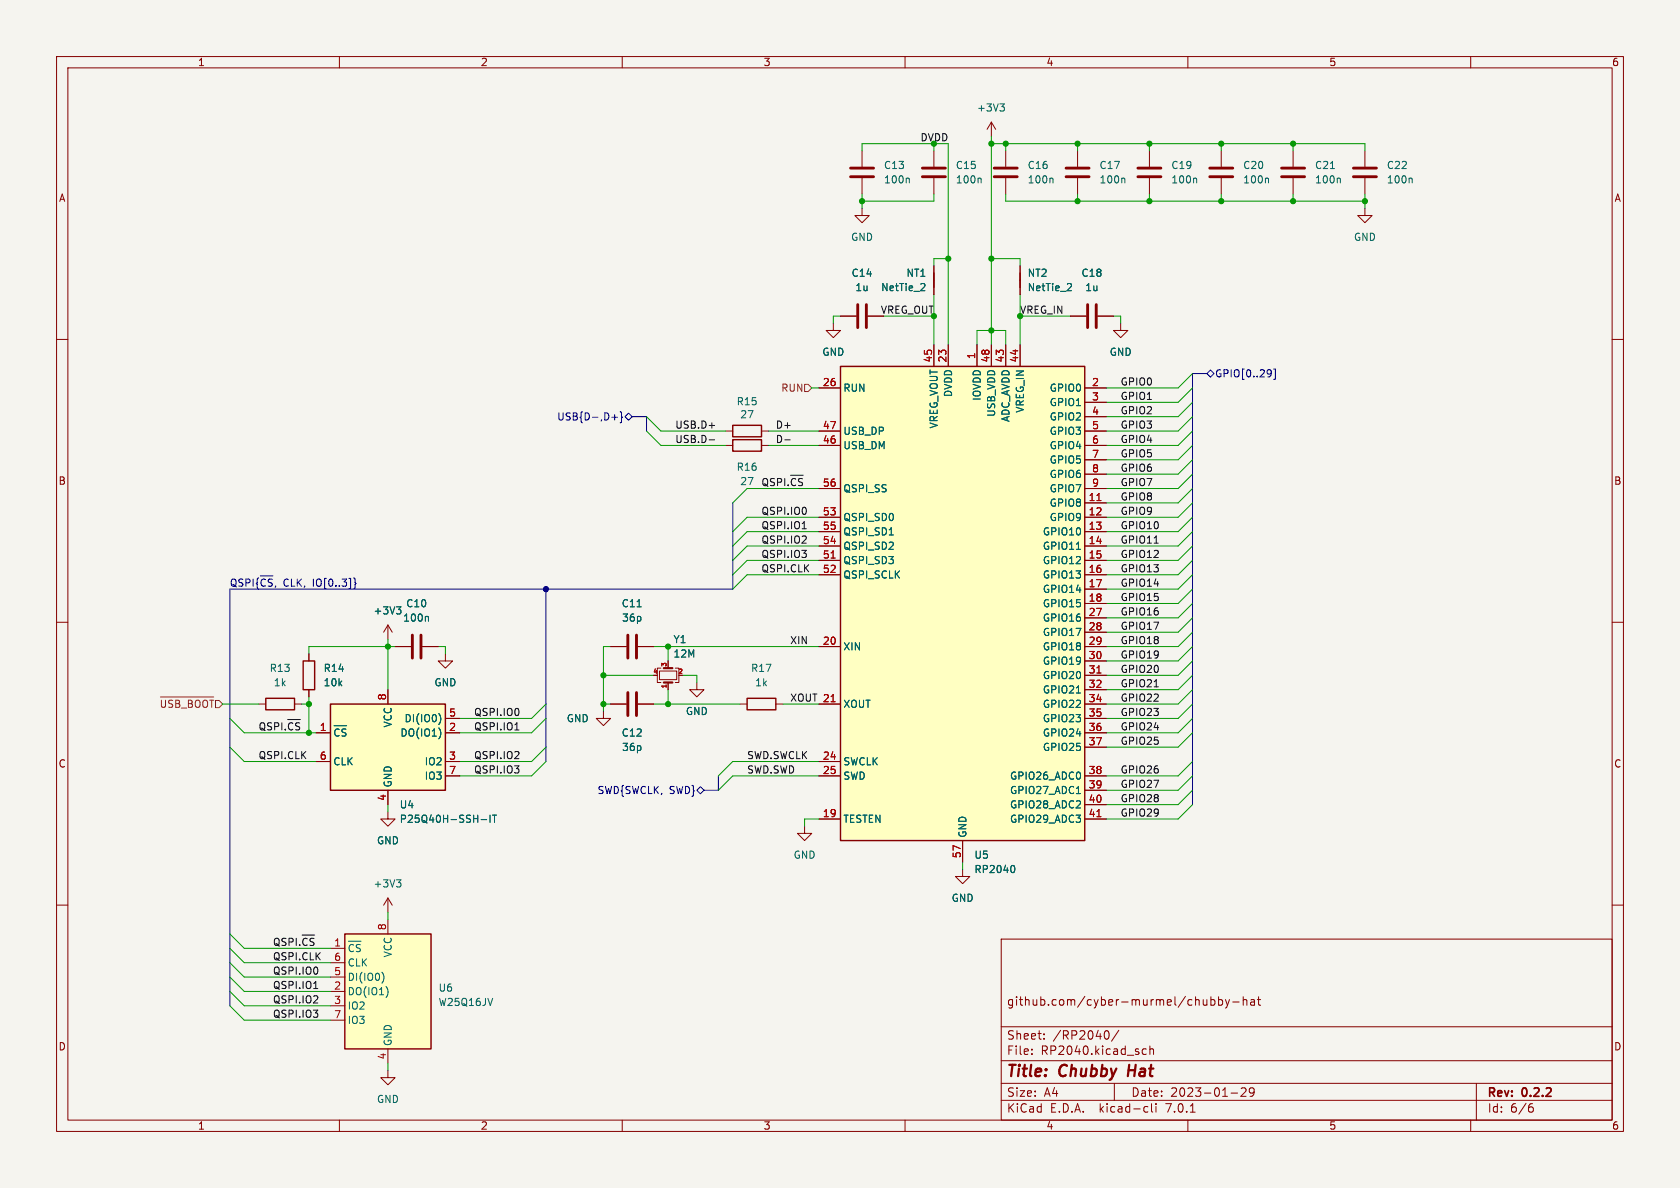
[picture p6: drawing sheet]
<svg xmlns="http://www.w3.org/2000/svg" width="297mm" height="210mm" viewBox="0 0 297 210" stroke-linecap="round" stroke-linejoin="round" font-family="sans-serif">
<path d="M0 0h297v210h-297z" fill="#f5f4ef" stroke="#f5f4ef" stroke-width=".18"/>
<g fill="none" stroke="#840000" stroke-width=".18">
<path d="M10 10h277v190h-277zM12 12h273v186h-273zM60 10v2M110 10v2M160 10v2M210 10v2M260 10v2M152.4 36.8v1.3h1.3l-1.3 1.3-1.3-1.3h1.3M152.4 26.7v2.8M152.4 31.5v2.8M165.1 26.7v2.8M165.1 31.5v2.8"/>
<path d="M175.3 21.6v2.5M175.3 21.6l-.8 1.3M175.3 21.6l.7 1.3M177.8 26.7v2.8M177.8 31.5v2.8M190.5 26.7v2.8M190.5 31.5v2.8M203.2 26.7v2.8M203.2 31.5v2.8M215.9 26.7v2.8M215.9 31.5v2.8M228.6 26.7v2.8"/>
<path d="M228.6 31.5v2.8M241.3 36.8v1.3h1.3l-1.3 1.3-1.3-1.3h1.3M241.3 26.7v2.8M241.3 31.5v2.8M10 60h2M147.3 57.2v1.2h1.3l-1.3 1.3-1.3-1.3h1.3M148.6 55.9h2.8M153.4 55.9h2.8M165.1 47v5.1M180.3 47v5.1M189.2 55.9h2.8M194.1 55.9h2.7"/>
<path d="M198.1 57.2v1.2h1.3l-1.3 1.3-1.3-1.3h1.3M285 60h2M128.3 78.7h1.2M128.3 76.2h1.2M134.6 78.7h1.3M134.6 76.2h1.3M144.8 68.6h3.8M144.8 78.7h3.8M144.8 76.2h3.8M165.1 61v3.8M167.6 61v3.8M172.7 61v3.8"/>
<path d="M175.3 61v3.8M177.8 61v3.8M180.3 61v3.8M191.8 68.6h3.8M191.8 71.1h3.8M191.8 73.7h3.8M191.8 78.7h3.8M191.8 76.2h3.8M144.8 91.4h3.8M144.8 94h3.8M144.8 96.5h3.8M144.8 99.1h3.8"/>
<path d="M144.8 86.4h3.8M191.8 88.9h3.8M191.8 91.4h3.8M191.8 94h3.8M191.8 96.5h3.8M191.8 99.1h3.8M191.8 86.4h3.8M191.8 81.3h3.8M191.8 83.8h3.8M10 110h2M54.6 115.6v1.2M68.6 110.5l-.8 1.3"/>
<path d="M68.6 110.5v2.5M68.6 110.5l.7 1.3M69.8 114.3h2.8M74.7 114.3h2.8M78.7 115.6v1.2h1.3l-1.3 1.3-1.2-1.3h1.2M107.9 114.3h2.8M112.8 114.3h2.8M116.6 118.6h3v1.5h-3zM116.8 118.1h-.6v2.6h.6M118.1 116.8v1.3M119.4 118.1h.6v2.6h-.6M144.8 101.6h3.8"/>
<path d="M144.8 114.3h3.8M191.8 101.6h3.8M191.8 104.1h3.8M191.8 106.7h3.8M191.8 114.3h3.8M191.8 109.2h3.8M191.8 111.8h3.8M191.8 116.8h3.8M191.8 119.4h3.8M285 110h2M45.7 124.5h1.3M52.1 124.5h1.2"/>
<path d="M54.6 121.9v1.3M55.9 134.6h2.5M55.9 129.5h2.5M68.6 121.9v2.6M68.6 139.7v2.5M78.7 134.6h2.6M78.7 137.2h2.6M78.7 127h2.6M78.7 129.5h2.6M106.7 125.7v1.3h1.2l-1.2 1.3-1.3-1.3h1.3M107.9 124.5h2.8M112.8 124.5h2.8"/>
<path d="M118.1 120.7v1.2M123.2 120.7v1.2h1.3l-1.3 1.3-1.3-1.3h1.3M130.8 124.5h1.3M137.2 124.5h1.2M144.8 124.5h3.8M144.8 134.6h3.8M144.8 137.2h3.8M191.8 124.5h3.8M191.8 137.2h3.8M191.8 121.9h3.8M191.8 127h3.8M191.8 129.5h3.8"/>
<path d="M191.8 132.1h3.8M191.8 139.7h3.8M10 160h2M68.6 143.5v1.3h1.2l-1.2 1.3-1.3-1.3h1.3M68.6 158.8v2.5M68.6 158.8l-.8 1.2M68.6 158.8l.7 1.2M142.2 146.1v1.2h1.3l-1.3 1.3-1.2-1.3h1.2M144.8 144.8h3.8M170.2 153.7v1.2h1.2l-1.2 1.3-1.3-1.3h1.3M170.2 148.6v3.8M191.8 144.8h3.8"/>
<path d="M191.8 142.2h3.8M285 160h2M58.4 167.6h2.6M58.4 175.3h2.6M58.4 177.8h2.6M58.4 172.7h2.6M58.4 170.2h2.6M68.6 162.6v2.5M177 166h108v32h-108zM213.4 176.7v1M213.4 177.6l-.3 .1M214.1 176.2v1.5"/>
<path d="M214.1 176.8l.4-.1 .3 .3v.4l-.2 .2h-.5M215.4 176.8l.5-.1 .2 .3v.4l-.1 .2h-.6M215.4 176.2v1.5M216.6 176.7l.4 1M217 177.7l-.1 .4-.3 .1M217.4 176.7l-.4 1M217.9 177.1h1.2M219.8 176.8l.2-.1 .4 .1v.9M219.8 176.2v1.5M221.1 176.8h.6l.1 .9M221.8 177.1h-.5a.29 .29 0 0 0-.2 .3 .29 .29 0 0 0 .2 .3l.5-.1M222.3 176.7h.6"/>
<path d="M222.5 176.2v1.3l.4 .2M58.4 180.3h2.6M60 198v2M68.6 189.2v1.3h1.2l-1.2 1.3-1.3-1.3h1.3M68.6 185.4v2.6M110 198v2M160 198v2M177 194.5h108M177 191.5h108M177 187.5h108M177 181.5h108M182.4 186.3v.1"/>
<path d="M182.4 185.5v.1M184.6 183.6v.1M184.6 182.8v.1M195.6 182.2a.81 .81 0 0 1 .6 .6 .81 .81 0 0 1-.3 .8l-.3 .1M197 191.5v3M197.8 182.1l-1.3 2M202 186.3l.2 .1 .4-.1M202.5 195.6l.4 .1M202.6 185.5l-.4-.1-.2 .1M202.9 196.5l-.4 .1M203.3 185.5l.2-.1 .4 .1v.9M203.3 184.9v1.5"/>
<path d="M203.6 195.1v1.3l.2 .2M204.4 195.1v.1M204.4 195.6v1M210 198v2M210.4 196.6h.9M217.6 193.2h1.2M219.4 192.4l.6-.1 .2 .1 .1 .3-.9 1.1h.9M221.7 192.9l-.3 .3h-.4l-.1-.3 .1-.5 .4-.1 .2 .1a.99 .99 0 0 1-.3 1.4h-.3M260 198v2M261 191.5v6.5M270.5 195.7h.4l.2 .3-.1 .5-.5 .1M270.9 195.1l-.4 .1"/>
</g>
<g fill="none" stroke="#006464" stroke-width=".18">
<path d="M176.8 18.4h.8l-.5 .5M177.3 18.9l.3 .2v.3l-.3 .2M160.6 31.5l.2 .2v.6M173.3 31.5l.2 .2v.6M186 31.5l.2 .2v.6M198.7 31.5l.2 .2v.6M211.4 31.5l.2 .2v.6M224.1 31.5l.2 .2v.6M236.8 31.5l.2 .2v.6M249.5 31.5l.2 .2v.6M163.4 50.2l.1 .2v.3l-.8 .7h.8M189.3 50.2l.1 .2v.3l-.8 .7h.8"/>
<path d="M190.3 97.1h.7M70.1 107.3h.8l-.4 .5M70.6 107.8l.3 .2v.3M70.8 108.4l-.2 .1M75.6 109l.1 .1v.7M59.1 128.3h2.2M60 129l-.4-.1-.4 .3M61.2 128.9h-.5l-.3 .2M77.6 126.2a1.49 1.49 0 0 1 0 1.8M77.8 129l.1 .5-.1 .7M190.3 122.5h.7M70.1 155.5h.8l-.4 .5"/>
<path d="M70.6 156l.3 .3v.3l-.3 .2M85.1 144.9h.9M86.6 144.1v1.3M87.1 144.1h.7M87.4 144.1v1.3M179.1 153a.79 .79 0 0 1 0 1.3M190.3 140.3h.7M61.6 166.4h2.2M62.5 167.1l-.4-.1-.3 .3M63.7 167h-.5l-.2 .2M67.8 172.2l.1 .5-.1 .7"/>
</g>
<g fill="none" stroke="#840000" stroke-width=".51">
<path d="M150.4 31.2h4M150.4 29.7h4M163.1 31.2h4M163.1 29.7h4M175.8 31.2h4M175.8 29.7h4M188.5 31.2h4M188.5 29.7h4M201.2 31.2h4M201.2 29.7h4M213.9 31.2h4M213.9 29.7h4"/>
<path d="M226.6 31.2h4M226.6 29.7h4M239.3 31.2h4M239.3 29.7h4M151.6 53.8v4.1M153.2 53.8v4.1M192.3 53.8v4.1M193.8 53.8v4.1M72.9 112.3v4M74.4 112.3v4M111 112.3v4M112.5 112.3v4"/>
<path d="M111 122.4v4.1M112.5 122.4v4.1"/>
</g>
<g fill="#ffffc2" stroke="#ffffc2" stroke-width=".18">
<path d="M148.6 64.8h43.2v83.8h-43.2z"/>
<path d="M61 165.1h15.2v20.3h-15.2z"/>
<path d="M58.4 124.5h20.3v15.2h-20.3z"/>
</g>
<path d="M165.1 48.3v2.5M180.3 48.3v2.5M129.5 77.7h5.1v2.1h-5.1zM129.5 75.2h5.1v2h-5.1zM148.6 64.8h43.2v83.8h-43.2zM53.6 116.8h2v5.1h-2zM47 123.4h5.1v2.1h-5.1zM58.4 124.5h20.3v15.2h-20.3zM132.1 123.4h5.1v2.1h-5.1zM61 165.1h15.2v20.3h-15.2z" fill="none" stroke="#840000" stroke-width=".25"/>
<path d="M146.9 98.7h.8M193.9 88.5h.7M193.9 119h.7M146.9 124.1h.8M193.9 144.4h.7" fill="none" stroke="#a90000" stroke-width=".18"/>
<path d="M117.3 118.1h1.6M117.3 120.7h1.6" fill="none" stroke="#840000" stroke-width=".38"/>
<path d="M142.2 67.9h.7l.6 .7-.6 .6h-.7zM28.4 123.2h9.4M28.5 123.8v1M29.3 123.8v1M30.5 123.8h-.5l-.2 .2M31.7 124l-.2-.2h-.4v1.2M34 124l-.3-.2h-.4v1.2M34.5 124.2a.42 .42 0 0 1 .4-.4 .42 .42 0 0 1 .5 .4M35.9 124.2a.42 .42 0 0 1 .4-.4 .42 .42 0 0 1 .4 .4M37.1 123.8h.7M37.4 123.8v1.2M38.1 123.8h.6l.7 .7-.7 .6h-.6z" fill="none" stroke="#725600" stroke-width=".18"/>
<g fill="none" stroke="#000084" stroke-width=".18">
<path d="M108.2 73.8h1M108.7 73.3v.9M109.6 72.8l.3 .2v.6l.2 .2-.2 .1v.7l-.3 .1M110.5 73.7l.6-.7 .7 .7-.7 .6zM111.8 73.7h2.5v2.5M213.4 66l.6-.6 .6 .6-.6 .7zM213.4 66h-2.6v76.2M224.6 65.4l.1 .1a1.07 1.07 0 0 1-.1 1M224.7 65.9l-.1 .2M225.2 65.2h.3v1.9h-.3M129.5 88.9v15.2h-88.9v73.7M46 101.8h2.3"/>
<path d="M62.5 102.2l.3 .2v.6l.2 .2-.2 .1v.6l-.2 .2M96.5 104.1v30.5M123.2 139.7l.6-.6 .7 .6-.7 .6zM127 137.2v2.5h-2.5"/>
</g>
<path d="M125.4 77.8h.9M138.7 77.8h1M139.8 84h2.2M141.8 93.5h.7M50.9 127.2h2.2M91 129h.7M53.4 165.3h2.2M55.5 174.8h.7" fill="none" stroke="#0f0f0f" stroke-width=".18"/>
<g fill="none" stroke="#009600" stroke-width=".18">
<path d="M152.4 26.7v-1.3h12.7v1.3M152.4 34.3v2.5M165.1 34.3v1.3h-12.7M167.6 25.4v35.6M175.3 25.4h66v1.3M175.3 24.1v36.9M177.8 34.3v1.3h63.5M177.8 25.4v1.3M190.5 25.4v1.3M190.5 34.3v1.3M203.2 25.4v1.3M203.2 34.3v1.3"/>
<path d="M215.9 25.4v1.3M215.9 34.3v1.3M228.6 25.4v1.3M228.6 34.3v1.3M241.3 34.3v2.5M148.6 55.9h-1.3v1.3M156.2 55.9h8.9M165.1 52.1v8.9M167.6 45.7h-2.5v1.3M175.3 45.7h5v1.3M180.3 55.9h8.9M180.3 52.1v8.9"/>
<path d="M196.8 55.9h1.3v1.3M114.3 73.7l2.5 2.5h11.5M114.3 76.2l2.5 2.5h11.5M135.9 76.2h8.9M135.9 78.7h8.9M143.5 68.6h1.3M172.7 61v-2.6h5.1v2.6M210.8 73.7l-2.5 2.5h-12.7M210.8 66l-2.5 2.6h-12.7M210.8 76.2l-2.5 2.5h-12.7M210.8 78.7l-2.5 2.6h-12.7M210.8 71.1l-2.5 2.6h-12.7"/>
<path d="M210.8 68.6l-2.5 2.5h-12.7M144.8 86.4h-12.7l-2.6 2.5M144.8 91.4h-12.7l-2.6 2.6M144.8 96.5h-12.7l-2.6 2.6M144.8 99.1h-12.7l-2.6 2.5M144.8 94h-12.7l-2.6 2.5M210.8 83.8l-2.5 2.6h-12.7M210.8 88.9l-2.5 2.5h-12.7M210.8 94l-2.5 2.5h-12.7M210.8 96.5l-2.5 2.6h-12.7M210.8 99.1l-2.5 2.5h-12.7M210.8 91.4l-2.5 2.6h-12.7"/>
<path d="M210.8 81.3l-2.5 2.5h-12.7M210.8 86.4l-2.5 2.5h-12.7M68.6 113v8.9M69.8 114.3h-15.2v1.3M77.5 114.3h1.2v1.3M106.7 119.4h8.9M107.9 114.3h-1.2v11.4M115.6 114.3h29.2M118.1 114.3v2.5M120.6 119.4h2.6v1.3M144.8 101.6h-12.7l-2.6 2.5M210.8 111.8l-2.5 2.5h-12.7"/>
<path d="M210.8 114.3l-2.5 2.5h-12.7M210.8 116.8l-2.5 2.6h-12.7M210.8 119.4l-2.5 2.5h-12.7M210.8 109.2l-2.5 2.6h-12.7M210.8 106.7l-2.5 2.5h-12.7M210.8 104.1l-2.5 2.6h-12.7M210.8 101.6l-2.5 2.5h-12.7M39.4 124.5h6.3M40.6 132.1l2.6 2.5h12.7M40.6 127l2.6 2.5h12.7M53.3 124.5h1.3M54.6 123.2v6.3"/>
<path d="M96.5 134.6l-2.5 2.6h-12.7M96.5 132.1l-2.5 2.5h-12.7M96.5 127l-2.5 2.5h-12.7M96.5 124.5l-2.5 2.5h-12.7M106.7 124.5h1.2M115.6 124.5h15.2M118.1 121.9v2.6M138.4 124.5h6.4M144.8 137.2h-15.3l-2.5 2.5M144.8 134.6h-15.3l-2.5 2.6M210.8 134.6l-2.5 2.6h-12.7M210.8 127l-2.5 2.5h-12.7"/>
<path d="M210.8 121.9l-2.5 2.6h-12.7M210.8 124.5l-2.5 2.5h-12.7M210.8 129.5l-2.5 2.6h-12.7M210.8 137.2l-2.5 2.5h-12.7M210.8 139.7l-2.5 2.5h-12.7M68.6 142.2v1.3M144.8 144.8h-2.6v1.3M170.2 152.4v1.3M210.8 142.2l-2.5 2.6h-12.7M40.6 167.6l2.6 2.6h15.2M40.6 172.7l2.6 2.6h15.2M40.6 170.2l2.6 2.5h15.2"/>
<path d="M40.6 165.1l2.6 2.5h15.2M40.6 175.3l2.6 2.5h15.2M40.6 177.8l2.6 2.5h15.2M68.6 161.3v1.3M68.6 188v1.2"/>
</g>
<g fill="#009600" stroke="#009600" stroke-width=".18">
<circle cx="190.5" cy="35.6" r=".46"/>
<circle cx="190.5" cy="25.4" r=".46"/>
<circle cx="228.6" cy="25.4" r=".46"/>
<circle cx="203.2" cy="35.6" r=".46"/>
<circle cx="203.2" cy="25.4" r=".46"/>
<circle cx="241.3" cy="35.6" r=".46"/>
<circle cx="215.9" cy="25.4" r=".46"/>
<circle cx="215.9" cy="35.6" r=".46"/>
<circle cx="228.6" cy="35.6" r=".46"/>
<circle cx="167.6" cy="45.7" r=".46"/>
<circle cx="175.3" cy="25.4" r=".46"/>
<circle cx="175.3" cy="45.7" r=".46"/>
<circle cx="165.1" cy="25.4" r=".46"/>
<circle cx="175.3" cy="58.4" r=".46"/>
<circle cx="177.8" cy="25.4" r=".46"/>
<circle cx="152.4" cy="35.6" r=".46"/>
<circle cx="68.6" cy="114.3" r=".46"/>
<circle cx="54.6" cy="124.5" r=".46"/>
<circle cx="118.1" cy="114.3" r=".46"/>
<circle cx="106.7" cy="119.4" r=".46"/>
<circle cx="106.7" cy="124.5" r=".46"/>
<circle cx="118.1" cy="124.5" r=".46"/>
</g>
<circle cx="96.5" cy="104.1" r=".46" fill="#000084" stroke="#000084" stroke-width=".18"/>
<g font-size="2.8" fill="#840000">
<text x="178" y="190.8">Title:</text>
<text x="187.4" y="190.8">Chubby</text>
<text x="200.1" y="190.8">Hat</text>
</g>
<g font-size="2.1" fill="#840000">
<text x="178" y="177.9">github.com/cyber-murmel/chubby-hat</text>
<text x="178" y="183.9">Sheet:</text>
<text x="186.2" y="183.9">/RP2040/</text>
<text x="178" y="186.6">File:</text>
<text x="184" y="186.6">RP2040.kicad_sch</text>
<text x="178" y="196.8">KiCad</text>
<text x="178" y="194">Size:</text>
<text x="184.6" y="194">A4</text>
<text x="185.7" y="196.8">E.D.A.</text>
<text x="194.4" y="196.8">kicad-cli</text>
<text x="200" y="194">Date:</text>
<text x="206.2" y="196.8">7.0.1</text>
<text x="206.9" y="194">2023-01-29</text>
<text x="263" y="194.2">Rev:</text>
<text x="263" y="196.8">Id:</text>
<text x="267" y="196.8">6/6</text>
<text x="269.2" y="194.2">0.2.2</text>
</g>
<g font-size="1.8" fill="#840000">
<text x="35" y="11.8">1</text>
<text x="85" y="11.8">2</text>
<text x="135" y="11.8">3</text>
<text x="185" y="11.8">4</text>
<text x="235" y="11.8">5</text>
<text x="285" y="11.8">6</text>
<text x="10.4" y="35.8">A</text>
<text x="285.4" y="35.8">A</text>
<text x="10.3" y="85.8">B</text>
<text x="285.3" y="85.8">B</text>
<text x="10.3" y="135.8">C</text>
<text x="285.3" y="135.8">C</text>
<text x="10.3" y="185.8">D</text>
<text x="285.3" y="185.8">D</text>
<text x="35" y="199.8">1</text>
<text x="85" y="199.8">2</text>
<text x="135" y="199.8">3</text>
<text x="185" y="199.8">4</text>
<text x="235" y="199.8">5</text>
<text x="285" y="199.8">6</text>
</g>
<g font-size="1.8" fill="#006464">
<text x="172.7" y="19.9">+3V3</text>
<text x="156.2" y="30">C13</text>
<text x="156.2" y="32.6">100n</text>
<text x="168.9" y="30">C15</text>
<text x="168.9" y="32.6">100n</text>
<text x="181.6" y="30">C16</text>
<text x="181.6" y="32.6">100n</text>
<text x="194.3" y="30">C17</text>
<text x="194.3" y="32.6">100n</text>
<text x="207" y="30">C19</text>
<text x="207" y="32.6">100n</text>
<text x="219.7" y="30">C20</text>
<text x="219.7" y="32.6">100n</text>
<text x="232.4" y="30">C21</text>
<text x="232.4" y="32.6">100n</text>
<text x="245.1" y="30">C22</text>
<text x="245.1" y="32.6">100n</text>
<text x="150.4" y="42.7">GND</text>
<text x="239.3" y="42.7">GND</text>
<text x="150.5" y="49.1">C14</text>
<text x="151.2" y="51.6">1u</text>
<text x="155.7" y="51.6">NetTie_2</text>
<text x="160.2" y="49.1">NT1</text>
<text x="181.6" y="49.1">NT2</text>
<text x="181.6" y="51.6">NetTie_2</text>
<text x="191.1" y="49.1">C18</text>
<text x="191.8" y="51.6">1u</text>
<text x="145.3" y="63.1">GND</text>
<text x="196.1" y="63.1">GND</text>
<text x="130.2" y="71.8">R15</text>
<text x="149.1" y="69.4">RUN</text>
<text x="168.5" y="70.3" transform="rotate(-90 168.5 70.3)">DVDD</text>
<text x="173.5" y="71" transform="rotate(-90 173.5 71)">IOVDD</text>
<text x="185.5" y="69.4">GPIO0</text>
<text x="185.5" y="71.9">GPIO1</text>
<text x="130.8" y="74.1">27</text>
<text x="149.1" y="77">USB_DP</text>
<text x="165.9" y="75.9" transform="rotate(-90 165.9 75.9)">VREG_VOUT</text>
<text x="176.1" y="73.8" transform="rotate(-90 176.1 73.8)">USB_VDD</text>
<text x="178.6" y="74.7" transform="rotate(-90 178.6 74.7)">ADC_AVDD</text>
<text x="181.2" y="73.1" transform="rotate(-90 181.2 73.1)">VREG_IN</text>
<text x="185.5" y="74.5">GPIO2</text>
<text x="185.5" y="77">GPIO3</text>
<text x="130.2" y="83.4">R16</text>
<text x="149.1" y="79.6">USB_DM</text>
<text x="185.5" y="79.6">GPIO4</text>
<text x="185.5" y="82.1">GPIO5</text>
<text x="130.8" y="85.9">27</text>
<text x="149.1" y="87.2">QSPI_SS</text>
<text x="185.5" y="89.7">GPIO8</text>
<text x="185.5" y="84.6">GPIO6</text>
<text x="185.5" y="87.2">GPIO7</text>
<text x="149.1" y="92.3">QSPI_SD0</text>
<text x="149.1" y="94.8">QSPI_SD1</text>
<text x="184.2" y="94.8">GPIO10</text>
<text x="185.5" y="92.3">GPIO9</text>
<text x="149.1" y="99.9">QSPI_SD3</text>
<text x="149.1" y="97.3">QSPI_SD2</text>
<text x="184.2" y="97.3">GPIO11</text>
<text x="184.2" y="99.9">GPIO12</text>
<text x="71.8" y="107.5">C10</text>
<text x="109.9" y="107.5">C11</text>
<text x="149.1" y="102.4">QSPI_SCLK</text>
<text x="184.2" y="102.4">GPIO13</text>
<text x="184.2" y="105">GPIO14</text>
<text x="184.2" y="107.5">GPIO15</text>
<text x="66" y="108.8">+3V3</text>
<text x="71.2" y="110">100n</text>
<text x="109.9" y="110">36p</text>
<text x="119" y="113.9">Y1</text>
<text x="184.2" y="110">GPIO16</text>
<text x="184.2" y="112.6">GPIO17</text>
<text x="47.6" y="118.9">R13</text>
<text x="57.2" y="118.9">R14</text>
<text x="119" y="116.4">12M</text>
<text x="132.7" y="118.9">R17</text>
<text x="149.1" y="115.1">XIN</text>
<text x="184.2" y="115.1">GPIO18</text>
<text x="184.2" y="117.7">GPIO19</text>
<text x="48.3" y="121.5">1k</text>
<text x="57.2" y="121.5">10k</text>
<text x="76.7" y="121.5">GND</text>
<text x="133.4" y="121.5">1k</text>
<text x="149.1" y="125.3">XOUT</text>
<text x="184.2" y="120.2">GPIO20</text>
<text x="184.2" y="122.7">GPIO21</text>
<text x="184.2" y="125.3">GPIO22</text>
<text x="58.9" y="131">~{CS}</text>
<text x="69.4" y="128.7" transform="rotate(-90 69.4 128.7)">VCC</text>
<text x="70.7" y="130.4">DO(IO1)</text>
<text x="71.4" y="127.8">DI(IO0)</text>
<text x="100.1" y="127.8">GND</text>
<text x="109.9" y="130.4">C12</text>
<text x="121.2" y="126.6">GND</text>
<text x="184.2" y="127.8">GPIO23</text>
<text x="184.2" y="130.4">GPIO24</text>
<text x="58.9" y="135.4">CLK</text>
<text x="75" y="135.4">IO2</text>
<text x="75" y="138">IO3</text>
<text x="109.9" y="132.9">36p</text>
<text x="149.1" y="135.4">SWCLK</text>
<text x="149.1" y="138">SWD</text>
<text x="178.4" y="138">GPIO26_ADC0</text>
<text x="184.2" y="132.9">GPIO25</text>
<text x="69.4" y="139.2" transform="rotate(-90 69.4 139.2)">GND</text>
<text x="70.6" y="143.1">U4</text>
<text x="178.4" y="140.5">GPIO27_ADC1</text>
<text x="178.4" y="143.1">GPIO28_ADC2</text>
<text x="66.6" y="149.4">GND</text>
<text x="70.6" y="145.6">P25Q40H-SSH-IT</text>
<text x="149.1" y="145.6">TESTEN</text>
<text x="171" y="148.1" transform="rotate(-90 171 148.1)">GND</text>
<text x="178.4" y="145.6">GPIO29_ADC3</text>
<text x="140.2" y="152">GND</text>
<text x="172.2" y="152">U5</text>
<text x="172.2" y="154.5">RP2040</text>
<text x="66" y="157">+3V3</text>
<text x="168.2" y="159.6">GND</text>
<text x="61.5" y="169.1">~{CS}</text>
<text x="61.5" y="173.5">DI(IO0)</text>
<text x="61.5" y="171">CLK</text>
<text x="69.4" y="169.4" transform="rotate(-90 69.4 169.4)">VCC</text>
<text x="61.5" y="176.1">DO(IO1)</text>
<text x="61.5" y="178.6">IO2</text>
<text x="77.5" y="175.5">U6</text>
<text x="77.5" y="178">W25Q16JV</text>
<text x="61.5" y="181.2">IO3</text>
<text x="69.4" y="184.9" transform="rotate(-90 69.4 184.9)">GND</text>
<text x="66.6" y="195.1">GND</text>
</g>
<g font-size="1.8" fill="#009600">
<text x="162.6" y="25.1">DVDD</text>
<text x="155.6" y="55.5">VREG_OUT</text>
<text x="180.3" y="55.5">VREG_IN</text>
<text x="45.7" y="129.2">QSPI.~{CS}</text>
</g>
<g font-size="1.8" fill="#a90000">
<text x="164.8" y="64.1" transform="rotate(-90 164.8 64.1)">45</text>
<text x="167.4" y="64.1" transform="rotate(-90 167.4 64.1)">23</text>
<text x="172.5" y="63.5" transform="rotate(-90 172.5 63.5)">1</text>
<text x="175" y="64.1" transform="rotate(-90 175 64.1)">48</text>
<text x="177.5" y="64.1" transform="rotate(-90 177.5 64.1)">43</text>
<text x="180.1" y="64.1" transform="rotate(-90 180.1 64.1)">44</text>
<text x="145.4" y="68.3">26</text>
<text x="193" y="68.3">2</text>
<text x="193" y="70.9">3</text>
<text x="145.4" y="75.9">47</text>
<text x="193" y="73.4">4</text>
<text x="193" y="75.9">5</text>
<text x="145.4" y="78.5">46</text>
<text x="193" y="78.5">6</text>
<text x="193" y="81">7</text>
<text x="193" y="83.6">8</text>
<text x="145.4" y="86.1">56</text>
<text x="192.4" y="88.6">11</text>
<text x="193" y="86.1">9</text>
<text x="145.4" y="91.2">53</text>
<text x="145.4" y="93.7">55</text>
<text x="192.4" y="91.2">12</text>
<text x="192.4" y="93.7">13</text>
<text x="145.4" y="98.8">51</text>
<text x="145.4" y="101.3">52</text>
<text x="145.4" y="96.3">54</text>
<text x="192.4" y="96.3">14</text>
<text x="192.4" y="98.8">15</text>
<text x="192.4" y="101.3">16</text>
<text x="192.4" y="103.9">17</text>
<text x="192.4" y="106.4">18</text>
<text x="192.4" y="109">27</text>
<text x="192.4" y="111.5">28</text>
<text x="145.4" y="114">20</text>
<text x="192.4" y="114">29</text>
<text x="192.4" y="116.6">30</text>
<text x="192.4" y="119.1">31</text>
<text x="68.3" y="123.9" transform="rotate(-90 68.3 123.9)">8</text>
<text x="145.4" y="124.2">21</text>
<text x="192.4" y="121.7">32</text>
<text x="192.4" y="124.2">34</text>
<text x="56.5" y="129.3">1</text>
<text x="79.3" y="129.3">2</text>
<text x="79.3" y="126.7">5</text>
<text x="192.4" y="126.7">35</text>
<text x="192.4" y="129.3">36</text>
<text x="192.4" y="131.8">37</text>
<text x="56.5" y="134.4">6</text>
<text x="79.3" y="134.4">3</text>
<text x="79.3" y="136.9">7</text>
<text x="145.4" y="134.4">24</text>
<text x="145.4" y="136.9">25</text>
<text x="192.4" y="136.9">38</text>
<text x="68.3" y="141.6" transform="rotate(-90 68.3 141.6)">4</text>
<text x="192.4" y="139.4">39</text>
<text x="192.4" y="142">40</text>
<text x="145.4" y="144.5">19</text>
<text x="192.4" y="144.5">41</text>
<text x="169.9" y="151.8" transform="rotate(-90 169.9 151.8)">57</text>
<text x="59" y="167.4">1</text>
<text x="68.3" y="164.5" transform="rotate(-90 68.3 164.5)">8</text>
<text x="59" y="172.5">5</text>
<text x="59" y="169.9">6</text>
<text x="59" y="175">2</text>
<text x="59" y="177.5">3</text>
<text x="59" y="180.1">7</text>
<text x="68.3" y="187.4" transform="rotate(-90 68.3 187.4)">4</text>
</g>
<g font-size="1.8" fill="#725600">
<text x="138" y="69.4">RUN</text>
<text x="28.1" y="125.9">~{USB_BOOT}</text>
</g>
<g font-size="1.8" fill="#0f0f0f">
<text x="198.1" y="70.8">GPIO1</text>
<text x="198.1" y="68.2">GPIO0</text>
<text x="119.4" y="75.9">USB.D+</text>
<text x="137.2" y="75.9">D+</text>
<text x="198.1" y="73.3">GPIO2</text>
<text x="198.1" y="75.9">GPIO3</text>
<text x="119.4" y="78.4">USB.D-</text>
<text x="137.2" y="78.4">D-</text>
<text x="198.1" y="78.4">GPIO4</text>
<text x="198.1" y="80.9">GPIO5</text>
<text x="198.1" y="83.5">GPIO6</text>
<text x="134.6" y="86">QSPI.~{CS}</text>
<text x="198.1" y="88.6">GPIO8</text>
<text x="198.1" y="86">GPIO7</text>
<text x="134.6" y="93.6">QSPI.IO1</text>
<text x="134.6" y="91.1">QSPI.IO0</text>
<text x="198.1" y="91.1">GPIO9</text>
<text x="198.1" y="93.6">GPIO10</text>
<text x="134.6" y="98.7">QSPI.IO3</text>
<text x="134.6" y="96.2">QSPI.IO2</text>
<text x="134.6" y="101.3">QSPI.CLK</text>
<text x="198.1" y="98.7">GPIO12</text>
<text x="198.1" y="101.3">GPIO13</text>
<text x="198.1" y="96.2">GPIO11</text>
<text x="198.1" y="103.8">GPIO14</text>
<text x="198.1" y="106.3">GPIO15</text>
<text x="139.7" y="114">XIN</text>
<text x="198.1" y="114">GPIO18</text>
<text x="198.1" y="111.4">GPIO17</text>
<text x="198.1" y="108.9">GPIO16</text>
<text x="198.1" y="119">GPIO20</text>
<text x="198.1" y="116.5">GPIO19</text>
<text x="139.7" y="124.1">XOUT 21</text>
<text x="198.1" y="124.1">GPIO22</text>
<text x="198.1" y="121.6">GPIO21</text>
<text x="83.8" y="126.7">QSPI.IO0</text>
<text x="83.8" y="129.2">QSPI.IO1</text>
<text x="198.1" y="131.7">GPIO25</text>
<text x="198.1" y="129.2">GPIO24</text>
<text x="198.1" y="126.7">GPIO23</text>
<text x="45.7" y="134.3">QSPI.CLK</text>
<text x="83.8" y="136.8">QSPI.IO3</text>
<text x="83.8" y="134.3">QSPI.IO2</text>
<text x="132.1" y="136.8">SWD.SWD</text>
<text x="132.1" y="134.3">SWD.SWCLK</text>
<text x="198.1" y="136.8">GPIO26</text>
<text x="198.1" y="139.4">GPIO27</text>
<text x="198.1" y="141.9">GPIO28</text>
<text x="198.1" y="144.4">GPIO29</text>
<text x="48.3" y="167.3">QSPI.~{CS}</text>
<text x="48.3" y="169.8">QSPI.CLK</text>
<text x="48.3" y="172.4">QSPI.IO0</text>
<text x="48.3" y="177.5">QSPI.IO2</text>
<text x="48.3" y="174.9">QSPI.IO1</text>
<text x="48.3" y="180">QSPI.IO3</text>
</g>
<g font-size="1.8" fill="#000084">
<text x="214.8" y="66.9">GPIO[0..29]</text>
<text x="98.4" y="74.5">USB{D-,D+}</text>
<text x="40.6" y="103.8">QSPI{~{CS},CLK,</text>
<text x="55.3" y="103.8">IO[0..3]}</text>
<text x="105.5" y="140.5">SWD{SWCLK, SWD}</text>
</g>
<g font-size="1.1" fill="#a90000">
<text x="115.4" y="119.1">4</text>
<text x="117.9" y="118" transform="rotate(-90 117.9 118)">3</text>
<text x="119.9" y="119.1">2</text>
<text x="117.9" y="121.8" transform="rotate(-90 117.9 121.8)">1</text>
</g>
</svg>
